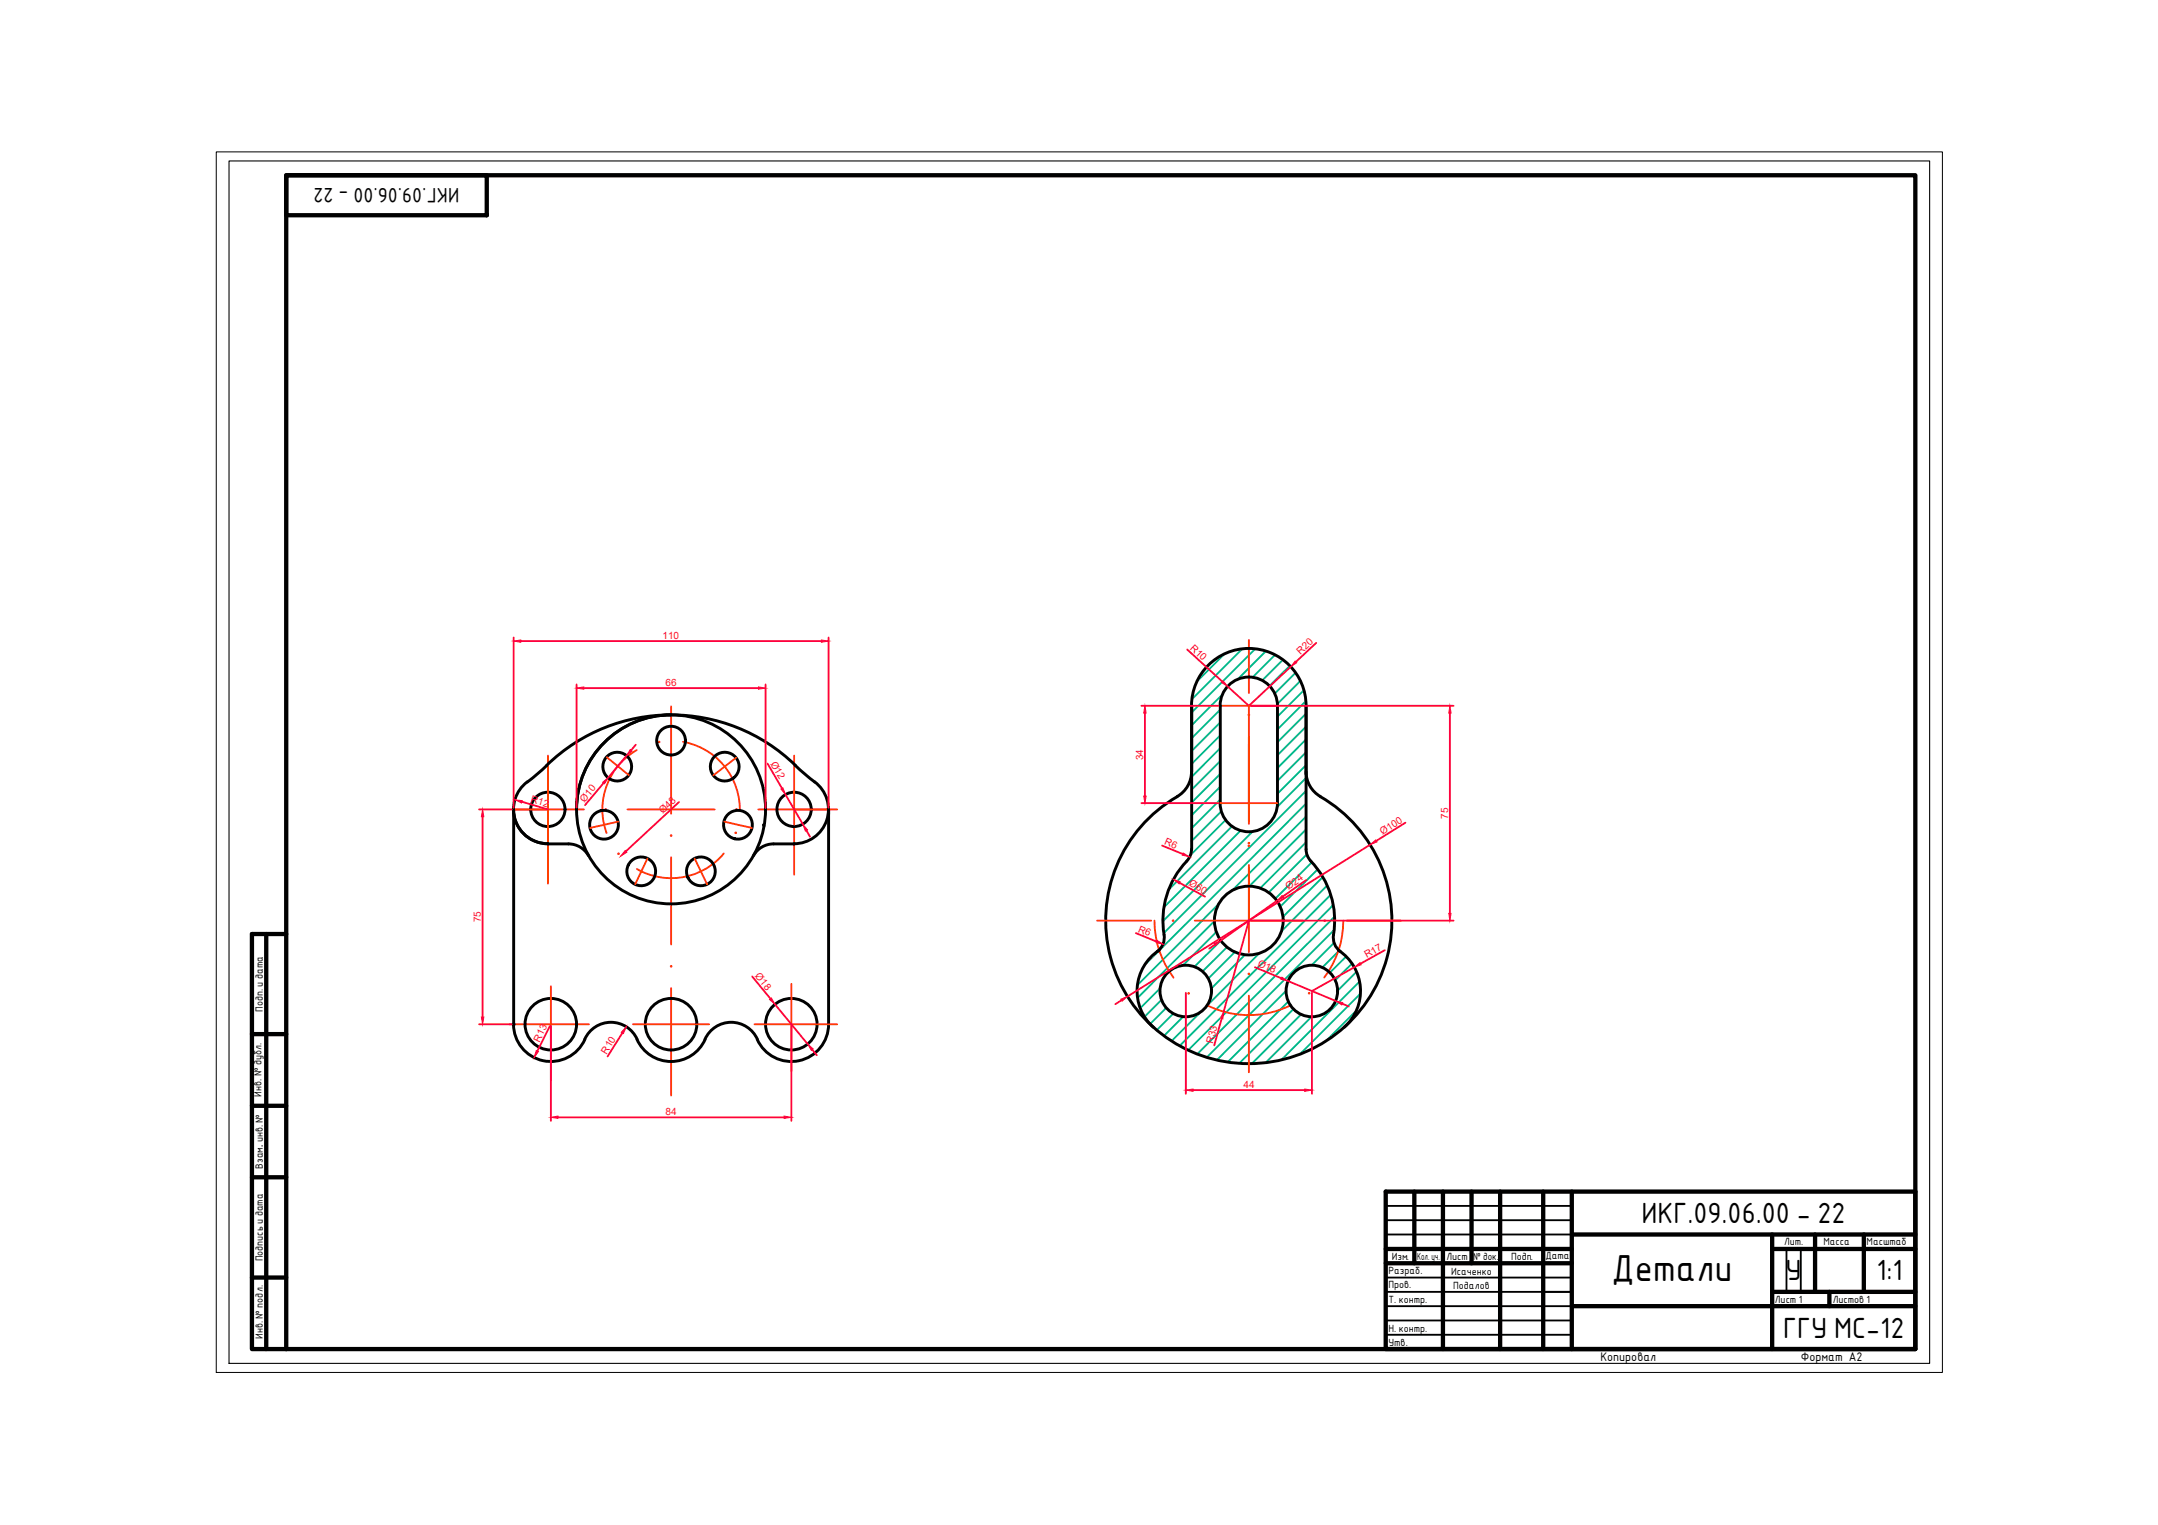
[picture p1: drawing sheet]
<svg xmlns="http://www.w3.org/2000/svg" width="297mm" height="210mm" viewBox="0 0 297 210" stroke-linecap="round" stroke-linejoin="round" font-family="sans-serif">
<g fill="none" stroke="#ff3f00" stroke-width=".25">
<path d="M92.4 97.2v14.8M168 97.1h7.8M171.9 88.1v7.3M171.9 97.1v16.3M70.7 111.4h9.7M75.4 104v17.6M83.5 104.2l3.1 2.5M85.1 113.1l-3.9 .9M86.4 111.4h12M87.6 103.2a9.4 9.4 0 0 0-4.1 11.5M89.1 118.2l-1.7 3.5M92.4 118v12"/>
<path d="M94 102.1a9.5 9.5 0 0 1 7.8 9.3M95.6 118.2l1.7 3.5M99.6 117.5a9.4 9.4 0 0 1-11.9 2.1M99.7 113.1l3.8 .9M101.3 104.3l-3.1 2.4M104.4 111.4h9.7M109.3 104v7.4M115.2 111.4h-5.9v9M168 110.5h7.8M171.9 119.1v12M75.8 135.8v12.9M92.4 136v14.8"/>
<path d="M108.9 135.4v12M151 126.7h7.5M158.9 126.7a13 13 0 0 0 2.6 7.9M164.5 126.7h14.9M171.9 137v10.6M177.7 138.3a12.9 12.9 0 0 1-11.6 .1M184.9 126.7a12.8 12.8 0 0 1-2.6 7.8M185.3 126.7h7.5M70.1 141h11M87.1 141h10.5M103.9 141h11.3"/>
</g>
<g fill="#ff3f00" stroke="#ff3f00" stroke-width=".14">
<circle cx="83.4" cy="111.4" r=".11"/>
<circle cx="101.4" cy="111.4" r=".11"/>
<circle cx="92.4" cy="133" r=".11"/>
<circle cx="92.4" cy="115" r=".11"/>
<circle cx="90.7" cy="102.1" r=".11"/>
<circle cx="85.1" cy="117.5" r=".11"/>
<circle cx="101.3" cy="114.6" r=".11"/>
<circle cx="171.9" cy="134" r=".11"/>
<circle cx="171.9" cy="116.1" r=".11"/>
<circle cx="171.9" cy="116.4" r=".11"/>
<circle cx="171.9" cy="98.4" r=".11"/>
<circle cx="182.3" cy="126.7" r=".11"/>
<circle cx="161.5" cy="126.7" r=".11"/>
<circle cx="163.6" cy="136.7" r=".11"/>
<circle cx="180.2" cy="136.7" r=".11"/>
</g>
<g fill="none" stroke="#000" stroke-width=".4">
<path d="M92.4 98.4a13 13 0 0 0-13 13M164 97.1a7.9 7.9 0 0 1 7.9-7.8 7.9 7.9 0 0 1 7.9 7.8v19.8a2.36 2.36 0 0 0 .6 1.6M164 97.1v19.8M167.9 97.1a3.9 3.9 0 0 1 4-3.9 3.9 3.9 0 0 1 3.9 3.9v13.4a3.9 3.9 0 0 1-3.9 4 3.9 3.9 0 0 1-4-4M168 97.1v13.4M70.7 111.4v29.6M72.6 107.6a4.7 4.7 0 0 0-1.7 5.3 4.7 4.7 0 0 0 4.5 3.2 4.7 4.7 0 0 1-4.7-4.7M75.3 105.3a24.6 24.6 0 0 1 34.2 0M75.3 105.4l-2.7 2.2M75.4 116.2h2.8a3.1 3.1 0 0 1 2.8 1.6M105.1 113.5l.1 .2M109.2 113.8h.1"/>
<path d="M109.3 116.2h-2.8a3.1 3.1 0 0 0-2.8 1.6M109.5 105.4l2.6 2.2M112.1 107.6a4.7 4.7 0 0 1 1.7 5.3 4.7 4.7 0 0 1-4.5 3.2M114.1 112.1v-.7v29.6a5.1 5.1 0 0 1-4.1 5 5.1 5.1 0 0 1-5.8-2.9M163.4 118.5a12.2 12.2 0 0 0-3.1 10.7 2.36 2.36 0 0 1-1 1.8M164 106.2a4 4 0 0 1-2 3.5 19.7 19.7 0 0 0-5.2 29.7 19.7 19.7 0 0 0 30.2 0 19.7 19.7 0 0 0-5.3-29.7M164 116.9a2.36 2.36 0 0 1-.6 1.6M179.8 106.2a3.9 3.9 0 0 0 1.9 3.4M180.4 118.5a12.2 12.2 0 0 1 3.1 10.7 2.36 2.36 0 0 0 1 1.8M159.5 130.8a6.7 6.7 0 0 0-.8 10.6M184.2 130.8a6.7 6.7 0 0 1 .8 10.6M70.7 141a5.1 5.1 0 0 0 4 5 5.1 5.1 0 0 0 5.8-2.9"/>
<path d="M80.5 143a3.9 3.9 0 0 1 3.6-2.3 3.9 3.9 0 0 1 3.6 2.3M87.7 143.1a5.1 5.1 0 0 0 4.7 3 5.1 5.1 0 0 0 4.7-3M97 143a3.9 3.9 0 0 1 3.6-2.3 3.9 3.9 0 0 1 3.6 2.3"/>
<circle cx="75.4" cy="111.4" r="2.36"/>
<circle cx="83.1" cy="113.5" r="1.98"/>
<circle cx="85" cy="105.5" r="1.98"/>
<circle cx="88.3" cy="119.9" r="1.98"/>
<circle cx="92.4" cy="111.4" r="13"/>
<circle cx="92.4" cy="101.9" r="1.98"/>
<circle cx="96.5" cy="119.9" r="1.98"/>
<circle cx="99.8" cy="105.5" r="1.98"/>
<circle cx="101.6" cy="113.5" r="1.98"/>
<circle cx="109.3" cy="111.4" r="2.36"/>
<circle cx="163.2" cy="136.4" r="3.5"/>
<circle cx="171.9" cy="126.7" r="4.7"/>
<circle cx="180.6" cy="136.4" r="3.5"/>
<circle cx="75.8" cy="141" r="3.5"/>
<circle cx="92.4" cy="141" r="3.5"/>
<circle cx="108.9" cy="141" r="3.5"/>
</g>
<circle cx="70.7" cy="141" r=".19" fill="#000" stroke="#000" stroke-width=".14"/>
<!-- layer: 0 -->
<path d="M31.5 22.2h234.1v165.5h-234.1z" fill="none" stroke="#000" stroke-width=".15"/>
<path d="M39.4 24.1h224.2v161.6h-224.2zM36.6 128.6v57.1M39.4 128.6h-4.7v57.1h4.7M34.7 142.3h4.7M34.7 152.2h4.7M34.7 162h4.7M34.7 175.8h4.7" fill="none" stroke="#000" stroke-width=".59"/>
<path d="M39.4 128.6v57.1" fill="none" stroke="#000" stroke-width=".3"/>
<g fill="none" stroke="#000" stroke-width=".59">
<path d="M39.4 24.1h27.6v5.5h-27.6zM190.7 164h72.9v21.7h-72.9zM190.7 171.9h25.7M190.7 173.9h25.7M194.7 164v9.9M198.6 164v21.7M202.6 164v9.9M206.5 164v21.7M212.4 164v21.7M216.4 169.9h47.2M216.4 179.8h47.2M216.4 164v21.7"/>
<path d="M243.9 171.9h19.7M243.9 169.9v15.8M243.9 177.8h19.7M249.8 169.9v7.9M251.8 177.8v2M256.5 169.9v7.9"/>
</g>
<path d="M190.7 166h25.7M190.7 168h25.7M190.7 175.8h25.7M190.7 177.8h25.7M190.7 179.8h25.7M190.7 169.9h25.7M245.9 171.9v5.9M247.9 171.9v5.9M190.7 181.8h25.7M190.7 183.7h25.7" fill="none" stroke="#000" stroke-width=".25"/>
<g fill="none" stroke="#00b88a" stroke-width=".25">
<path d="M168 97.7l-4 3.9M168 99.4l-4 4M168.3 95.6l-4.3 4.2M168.5 90l-3.7 3.8M171 89.3l-6.9 6.9M172.8 89.3l-8.8 8.8M174.2 89.6l-3.9 3.9M175.5 90.1l-3.1 3.2M176.6 90.8l-2.9 2.9M177.5 91.6l-2.8 2.8M178.3 92.6l-2.8 2.9M179 93.7l-3.2 3.2"/>
<path d="M179.5 95l-3.7 3.6M179.8 96.5l-4 3.9M179.8 98.2l-4 4M168 101.2l-4 3.9M168 103l-4 3.9M168 104.7l-4 4M168 106.5l-4 4M168 108.3l-4 3.9M168 110.1l-4 3.9M168.1 111.7l-4.1 4.1M168.7 112.9l-4.8 4.8M169.6 113.7l-8.7 8.7"/>
<path d="M170.8 114.3l-10.6 10.6M172.4 114.5l-12.3 12.3M179.8 108.9l-19.6 19.5M179.8 110.6l-22.2 22.2M179.8 112.4l-10.2 10.2M179.8 115.9l-6.3 6.4M179.8 100l-4 3.9M179.8 101.8l-4 3.9M179.8 103.5l-4 4M179.8 105.3l-4 4M179.8 107.1l-4 4M179.8 114.2l-7.8 7.8"/>
<path d="M179.9 117.6l-5.3 5.2M180.6 118.7l-5.1 5M181.4 119.6l-5.2 5.2M159.7 136l-2.7 2.8M159.9 137.6l-2.3 2.3M160.5 138.7l-2.2 2.2M161.5 139.5l-2.3 2.3M162.9 139.9l-2.7 2.7M165.2 139.4l-3.9 3.9M167.2 126.8l-10.6 10.5M167.4 128.3l-4.6 4.6M167.8 124.4l-11.2 11.2"/>
<path d="M168 129.4l-3.6 3.7M168.9 130.4l-3.4 3.3M170 131l-3.7 3.7M171.4 131.4l-4.6 4.6M173.3 131.2l-7.1 7.2M177 136.4l-9.5 9.5M177.3 137.9l-8.3 8.3M178 138.9l-7.4 7.5M179.1 139.6l-6.8 6.8M180.5 139.9l-6.3 6.4M182.1 120.7l-5.5 5.5M182.7 121.9l-6.3 6.3"/>
<path d="M183.2 123.1l-20.8 20.8M183.5 124.6l-20 20M183.6 129.8l-3.1 3.1M183.6 128l-17.5 17.5M183.7 126.1l-18.9 19M184.3 130.8l-2.3 2.4M185.3 131.6l-2.2 2.3M186.1 132.6l-2.3 2.3M186.7 133.8l-2.6 2.6M186.7 139.1l-4.3 4.3M187.1 135.1l-10.8 10.8M187.3 136.8l-8.4 8.3"/>
</g>
<g fill="none" stroke="#ff003f" stroke-width=".25">
<path d="M70.7 87.7v23.5M71.7 88.2h41.4M79.4 94.2v16.9M80.4 94.7h24M105.4 94.2v17M114.1 87.7v23.5M157.1 97.1h10.6M157.6 98.1v11.5M163.4 89.4l4.9 4.4M172.2 97.1h27.9M177.7 91.8l-5.8 5.3-2.9-2.6M181.2 88.5l-2.8 2.6"/>
<path d="M199.6 98.1v27.6M65.9 111.4h4.5M66.4 112.4v27.6M71.8 110.4l3.7 1M83.1 107.8l-2.6 3M86.2 104l-2.5 3M87.5 102.5l-.6 .8M93.5 110.4l-7.3 6.8M105.6 105.1l2 3.4M108.1 109.4l2.4 4.1M111 114.3l.5 .9M157.1 110.5h10.6"/>
<path d="M160 116.4l2.8 1.2M188.6 116.3l-33.4 20.9M193.4 113.2l-4 2.5M103.5 134.4l2.6 3.1M106.7 138.2l4.5 5.5M154.4 137.7l-.9 .5M156.3 128.4l2.9 1.2M162.4 121.5l3.5 1.9M163.2 136.6v14M167.2 130l-.8 .6M171.9 126.7l-3.5 12.5M172.2 126.7h27.9"/>
<path d="M172.7 133.1l3.7 1.6M175.8 124l-7.8 5.4M177.3 135l6.5 2.8M179.8 121.1l-3.2 2.3M180.6 136.6v14M184.7 138.1l1 .4M186.4 133.1l-5.8 3.3M190.6 130.8l-3.3 1.8M65.9 141h4.5M75.7 141.2l-1.7 3.5M75.8 141.2v13.1M76.8 153.8h31.1"/>
<path d="M85.7 142.2l-2.1 3.2M108.9 141.2v13.1M111.8 144.5l.6 .7M164.2 150h15.4M168.2 140.2l-1.1 3.7"/>
</g>
<g fill="#ff003f" stroke="#ff003f" stroke-width=".14">
<path d="M75.8 153.8l1-.2v.3z"/>
<path d="M107.9 153.6l1 .2-1 .1z"/>
<path d="M86.2 141.3l-.4 1-.3-.2z"/>
<path d="M73.8 144.6l.3 .2-.6 .8z"/>
<path d="M111.2 143.7l.7 .7-.2 .2z"/>
<path d="M105.9 137.6l.3-.2 .5 .8z"/>
<path d="M66.4 111.4l.2 1h-.3z"/>
<path d="M66.3 140h.3l-.2 1z"/>
<path d="M86 117.1l.3 .2-.9 .5z"/>
<path d="M86.7 103.2l.3 .2-.8 .6z"/>
<path d="M83 107.7l.7-.7-.5 .9z"/>
<path d="M70.9 110.1l1 .1-.1 .3z"/>
<path d="M110.5 113.5l.7 .7-.3 .2z"/>
<path d="M107.5 108.6l.3-.1 .3 .9z"/>
<path d="M79.4 94.7l1-.2v.4z"/>
<path d="M104.4 94.5l1 .2-1 .2z"/>
<path d="M70.7 88.2l1-.1v.3z"/>
<path d="M113.1 88.1l1 .1-1 .2z"/>
<path d="M178.3 91l.2 .2-.8 .6z"/>
<path d="M168.4 93.7l.6 .8-.8-.5z"/>
<path d="M199.6 97.1l.1 1h-.3z"/>
<path d="M199.4 125.7h.3l-.1 1z"/>
<path d="M163.2 150l1-.1v.3z"/>
<path d="M179.6 149.9l1 .1-1 .2z"/>
<path d="M183.8 137.8l1 .2-.1 .3z"/>
<path d="M176.5 134.5l.8 .5-1-.2z"/>
<path d="M186.4 133.1l.8-.6 .2 .3z"/>
<path d="M168.4 139.2l-.1 1-.3-.1z"/>
<path d="M159.2 129.4l.9 .6-1-.3z"/>
<path d="M162.9 117.4l.8 .5-1-.2z"/>
<path d="M157.4 109.6h.4l-.2 .9z"/>
<path d="M157.6 97.1l.2 1h-.4z"/>
<path d="M167.1 129.9l.9-.5-.7 .7z"/>
<path d="M176.5 123.3l.2 .2-.9 .5z"/>
<path d="M161.5 121l1 .4-.2 .3z"/>
<path d="M154.3 137.5l.9-.3-.8 .6z"/>
<path d="M188.6 116.3l.8-.7 .1 .3z"/>
</g>
<!-- layer: 0 -->
<path d="M29.8 20.9h237.6v168h-237.6z" fill="none" stroke="#000" stroke-width=".14"/>
<text font-size="5" x="221.8" y="176.4">Детали</text>
<g font-size="3.9">
<text x="225.9" y="168.4">ИКГ.09.06.00 - 22</text>
<text x="245.8" y="176.2">У</text>
<text x="258.3" y="176.2">1:1</text>
<text x="245.5" y="184.1">ГГУ МС-12</text>
</g>
<text font-size="2.8" x="63.2" y="25.9" transform="rotate(180 63.2 25.9)">ИКГ.09.06.00 - 22</text>
<g font-size="1.7">
<text x="220.3" y="187.3">Копировал</text>
<text x="247.9" y="187.3">Формат A2</text>
</g>
<g font-size="1.4" fill="#ff003f">
<text x="91.2" y="88">110</text>
<text x="163.7" y="89.3" transform="rotate(43 163.7 89.3)">R10</text>
<text x="91.6" y="94.4">66</text>
<text x="179" y="90.1" transform="rotate(-43 179 90.1)">R20</text>
<text x="106" y="105.1" transform="rotate(60 106 105.1)">Ø12</text>
<text x="157.3" y="104.6" transform="rotate(-90 157.3 104.6)">34</text>
<text x="73" y="110.4" transform="rotate(17 73 110.4)">R12</text>
<text x="80.4" y="110.5" transform="rotate(-50 80.4 110.5)">Ø10</text>
<text x="91.2" y="112.1" transform="rotate(-43 91.2 112.1)">Ø48</text>
<text x="199.3" y="112.7" transform="rotate(-90 199.3 112.7)">75</text>
<text x="160.2" y="116.2" transform="rotate(23 160.2 116.2)">R6</text>
<text x="190.3" y="114.9" transform="rotate(-32 190.3 114.9)">Ø100</text>
<text x="163.6" y="121.8" transform="rotate(29 163.6 121.8)">Ø60</text>
<text x="177.4" y="122.5" transform="rotate(-35 177.4 122.5)">Ø24</text>
<text x="66.2" y="127" transform="rotate(-90 66.2 127)">75</text>
<text x="156.6" y="128.2" transform="rotate(23 156.6 128.2)">R6</text>
<text x="188.1" y="131.9" transform="rotate(-29 188.1 131.9)">R17</text>
<text x="103.9" y="134.4" transform="rotate(51 103.9 134.4)">Ø18</text>
<text x="173" y="132.9" transform="rotate(23 173 132.9)">Ø18</text>
<text x="74.2" y="143.5" transform="rotate(-63 74.2 143.5)">R13</text>
<text x="166.9" y="143.7" transform="rotate(-74 166.9 143.7)">R33</text>
<text x="83.5" y="145.2" transform="rotate(-58 83.5 145.2)">R10</text>
<text x="171.2" y="149.8">44</text>
<text x="91.6" y="153.5">84</text>
</g>
<g font-size="1.4">
<text x="36.2" y="139.3" transform="rotate(-90 36.2 139.3)">Подп. и дата</text>
<text x="36" y="151" transform="rotate(-90 36 151)">Инв. № дубл.</text>
<text x="36.2" y="160.9" transform="rotate(-90 36.2 160.9)">Взам. инв. №</text>
<text x="36.2" y="157.9" transform="rotate(-90 36.2 157.9)">.</text>
<text x="36.2" y="173.6" transform="rotate(-90 36.2 173.6)">Подпись и дата</text>
<text x="191.6" y="173.4">Изм.</text>
<text x="195.1" y="173.4">Кол. уч.</text>
<text x="199.1" y="173.4">Лист</text>
<text x="202.8" y="173.4">№ док.</text>
<text x="208" y="173.4">Подп.</text>
<text x="212.7" y="173.3">Дата</text>
<text x="245.6" y="171.4">Лит.</text>
<text x="251" y="171.4">Масса</text>
<text x="256.9" y="171.4">Масштаб</text>
<text x="191.1" y="175.3">Разраб.</text>
<text x="191.1" y="177.3">Пров.</text>
<text x="191.1" y="179.3">Т. контр.</text>
<text x="199.7" y="175.4">Исаченко</text>
<text x="200" y="177.4">Подалов</text>
<text x="244.3" y="179.4">Лист 1</text>
<text x="252.3" y="179.4">Листов 1</text>
<text x="36.2" y="184.3" transform="rotate(-90 36.2 184.3)">Инв. № подл.</text>
<text x="191.1" y="183.3">Н. контр.</text>
<text x="191.1" y="185.3">Утв.</text>
</g>
</svg>
